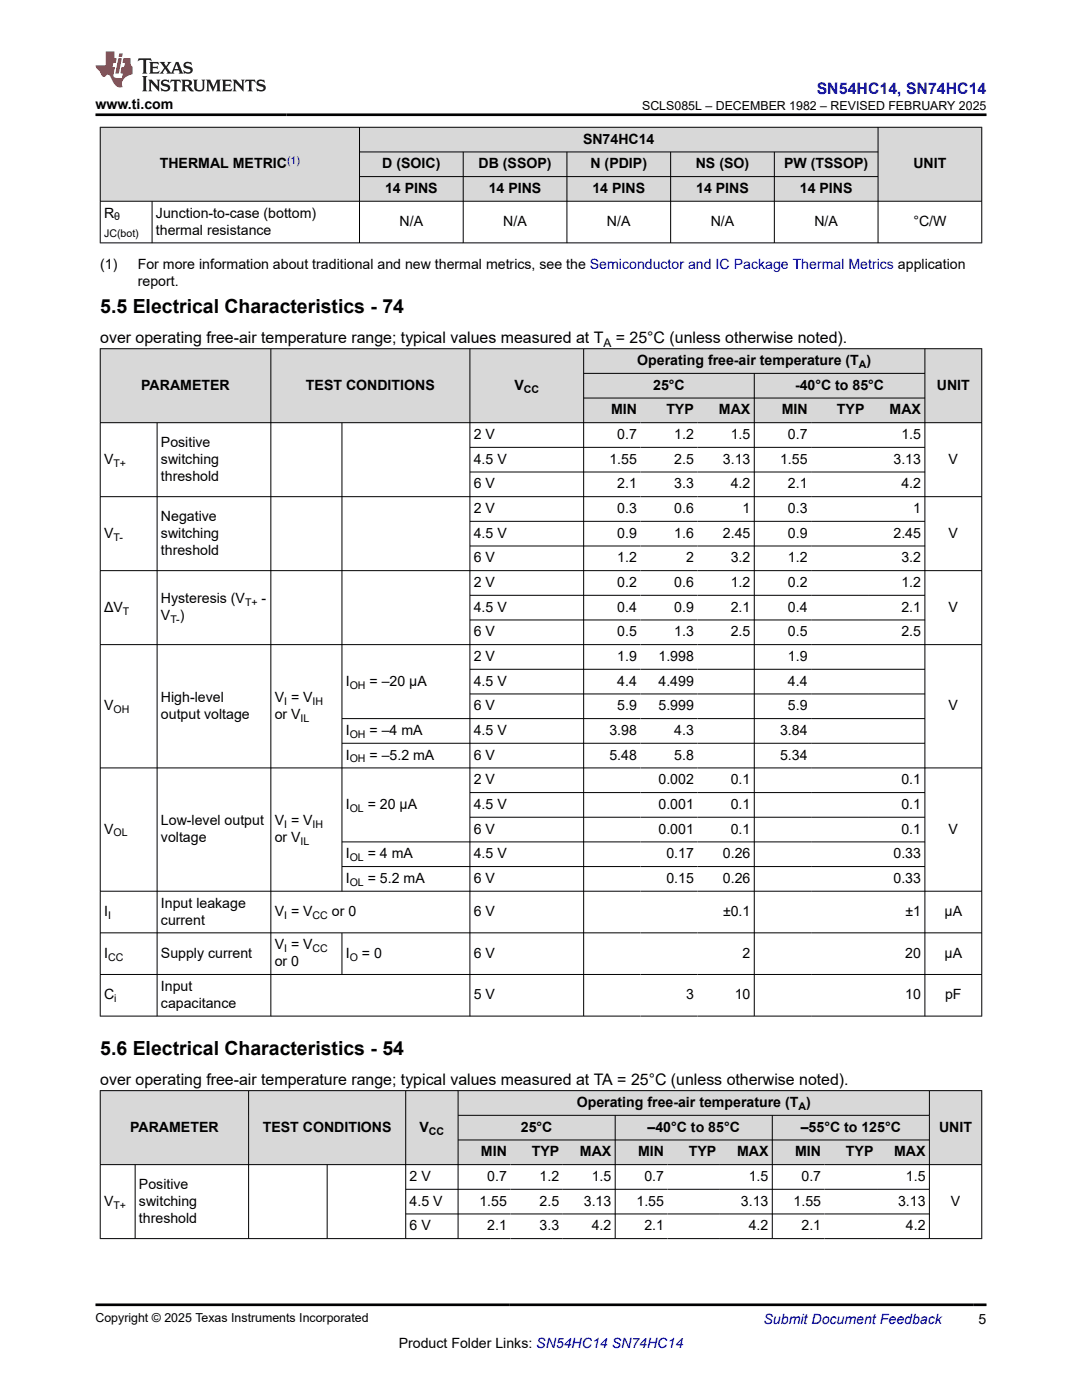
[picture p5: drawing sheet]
<svg xmlns="http://www.w3.org/2000/svg" width="216mm" height="279mm" viewBox="0 0 216 279" stroke-linecap="round" stroke-linejoin="round" font-family="sans-serif">
<g fill="#d8d8d8">
<path d="M20 25.4h175.9v4.9h-175.9z" fill-rule="evenodd"/>
<path d="M20.1 25.5h51.6v14.6h-51.6z" fill-rule="evenodd"/>
<path d="M71.8 25.5h103.3v4.8h-103.3z" fill-rule="evenodd"/>
<path d="M175.3 25.5h20.5v14.6h-20.5z" fill-rule="evenodd"/>
<path d="M71.8 30.4h20.6v4.8h-20.6z" fill-rule="evenodd"/>
<path d="M92.5 30.4h20.6v4.8h-20.6z" fill-rule="evenodd"/>
<path d="M113.2 30.4h20.6v4.8h-20.6z" fill-rule="evenodd"/>
<path d="M133.9 30.4h20.5v4.8h-20.5z" fill-rule="evenodd"/>
<path d="M154.6 30.4h20.5v4.8h-20.5z" fill-rule="evenodd"/>
<path d="M71.8 35.3h20.6v4.8h-20.6z" fill-rule="evenodd"/>
<path d="M92.5 35.3h20.6v4.8h-20.6z" fill-rule="evenodd"/>
<path d="M113.2 35.3h20.6v4.8h-20.6z" fill-rule="evenodd"/>
<path d="M133.9 35.3h20.5v4.8h-20.5z" fill-rule="evenodd"/>
<path d="M154.6 35.3h20.5v4.8h-20.5z" fill-rule="evenodd"/>
</g>
<g fill="none" stroke="#000" stroke-width=".2">
<path d="M19.9 25.4h176.1M20 25.3v23.2M71.7 25.3v23.2M71.7 30.3h103.6M71.7 35.2h103.6M92.4 30.3v18.2M113.1 30.3v18.2M133.8 30.3v18.2M154.5 30.3v18.2M175.2 25.3v23.2M195.9 25.3v23.2M19.9 40.2h176.1"/>
<path d="M19.9 48.5h176.1M30.3 40.2v8.3"/>
</g>
<g fill="#d8d8d8">
<path d="M20 69.6h175.9v4.9h-175.9z" fill-rule="evenodd"/>
<path d="M20.1 69.7h33.9v14.6h-33.9z" fill-rule="evenodd"/>
<path d="M54.1 69.7h39.6v14.6h-39.6z" fill-rule="evenodd"/>
<path d="M93.8 69.7h22.6v14.6h-22.6z" fill-rule="evenodd"/>
<path d="M116.5 69.7h68v4.8h-68z" fill-rule="evenodd"/>
<path d="M184.6 69.7h11.2v14.6h-11.2z" fill-rule="evenodd"/>
<path d="M116.5 74.6h33.9v4.8h-33.9z" fill-rule="evenodd"/>
<path d="M150.6 74.6h33.9v4.8h-33.9z" fill-rule="evenodd"/>
<path d="M116.5 79.5h11.3v4.8h-11.3z" fill-rule="evenodd"/>
<path d="M127.8 79.5h11.4v4.8h-11.4z" fill-rule="evenodd"/>
<path d="M139.2 79.5h11.2v4.8h-11.2z" fill-rule="evenodd"/>
<path d="M150.6 79.5h11.3v4.8h-11.3z" fill-rule="evenodd"/>
<path d="M161.9 79.5h11.3v4.8h-11.3z" fill-rule="evenodd"/>
<path d="M173.2 79.5h11.3v4.8h-11.3z" fill-rule="evenodd"/>
</g>
<g fill="none" stroke="#000" stroke-width=".2">
<path d="M19.9 69.6h176.1M20 69.5v133.3M54 69.5v133.3M93.8 69.5v133.3M116.5 69.5v133.3M116.5 74.5h68.1M116.5 79.4h68.1M150.5 74.5v128.3M184.6 69.5v133.3M195.9 69.5v133.3M19.9 84.4h176.1M19.9 99.1h176.1"/>
<path d="M31.3 84.4v118.4M68.2 84.4v93.5M93.8 89.3h90.8M93.8 94.2h90.8M19.9 113.9h176.1M93.8 104h90.8M93.8 109h90.8M93.8 118.8h90.8M19.9 128.6h176.1M93.8 123.7h90.8M93.8 133.6h90.8M93.8 138.5h90.8"/>
<path d="M19.9 153.3h176.1M68.2 148.3h116.4M93.8 158.2h90.8M184.6 143.4h-116.4M19.9 177.9h176.1M68.2 172.9h116.4M93.8 163.1h90.8M184.6 168h-116.4M19.9 186.2h176.1M19.9 194.5h176.1M68.2 186.2v8.3M19.9 202.8h176.1"/>
</g>
<g fill="#d8d8d8">
<path d="M20 217.7h175.9v4.9h-175.9z" fill-rule="evenodd"/>
<path d="M20.1 217.7h29.4v14.7h-29.4z" fill-rule="evenodd"/>
<path d="M49.7 217.7h31.2v14.7h-31.2z" fill-rule="evenodd"/>
<path d="M81 217.7h10.3v14.7h-10.3z" fill-rule="evenodd"/>
<path d="M91.5 217.7h93.9v4.8h-93.9z" fill-rule="evenodd"/>
<path d="M185.5 217.7h10.3v14.7h-10.3z" fill-rule="evenodd"/>
<path d="M91.5 222.6h31.2v4.8h-31.2z" fill-rule="evenodd"/>
<path d="M122.8 222.6h31.2v4.8h-31.2z" fill-rule="evenodd"/>
<path d="M154.2 222.6h31.2v4.8h-31.2z" fill-rule="evenodd"/>
<path d="M91.5 227.6h10.4v4.8h-10.4z" fill-rule="evenodd"/>
<path d="M101.9 227.6h10.4v4.8h-10.4z" fill-rule="evenodd"/>
<path d="M112.3 227.6h10.4v4.8h-10.4z" fill-rule="evenodd"/>
<path d="M122.8 227.6h10.4v4.8h-10.4z" fill-rule="evenodd"/>
<path d="M133.2 227.6h10.5v4.8h-10.5z" fill-rule="evenodd"/>
<path d="M143.7 227.6h10.3v4.8h-10.3z" fill-rule="evenodd"/>
<path d="M154.2 227.6h10.4v4.8h-10.4z" fill-rule="evenodd"/>
<path d="M164.6 227.6h10.4v4.8h-10.4z" fill-rule="evenodd"/>
<path d="M175 227.6h10.4v4.8h-10.4z" fill-rule="evenodd"/>
</g>
<g fill="none" stroke="#000" stroke-width=".2">
<path d="M19.9 217.7h176.1M20 217.6v29.7M49.6 217.6v29.7M81 217.6v29.7M91.4 217.6v29.7M185.5 217.6v29.7M195.9 217.6v29.7M19.9 232.4h176.1M27 232.4v14.9M65.3 232.4v14.9M81 237.3h104.5M91.4 222.6h94.1"/>
<path d="M91.4 227.5h94.1M122.8 222.6v24.7M154.1 222.6v24.7M19.9 247.2h176.1M81 242.3h104.5"/>
</g>
<path d="M27.7 11.6l-.2 .6 .5-.2h.6v.1v2.2l-.2 .4h1l-.2-.4v-2.2v-.1h.5l.5 .2-.1-.6zM29.8 12.4l.2 .3v1.6l-.2 .4h1.9l.1-.6a1.08 1.08 0 0 1-1.3 .2v-.7h.6l.4 .2v-.7l-.4 .2h-.6v-.5l.2-.2a1 1 0 0 1 1 .3l-.1-.5zM31.8 12.4l1 1.1-1 1.2h.9l-.2-.2 .4-.8 .5 .8-.2 .2h1.6l-.2-.2 .1-.5h1l.1 .5-.1 .2h.9l-.2-.4-.8-1.9h-.5l-1 2.1-.8-1.1 .9-1h-.8l.2 .2-.5 .6-.3-.6 .1-.2zM35.2 12.8l.4 1h-.8zM36.8 12.5a.65 .65 0 0 0-.2 .7 .65 .65 0 0 0 .6 .5l.7 .1 .1 .3a.79 .79 0 0 1-.7 .4 .79 .79 0 0 1-.7-.5l.1 .7 .2-.1a.93 .93 0 0 0 1.1 0 .93 .93 0 0 0 .4-.9 1.46 1.46 0 0 0-1.2-.6l-.1-.3a1.09 1.09 0 0 1 1.2 .2l-.2-.6-.1 .1-.6-.2zM28.4 15.2l.2 .4v2.2l-.2 .4h1l-.2-.4v-2.2l.2-.4zM29.6 15.9l.2 .4v1.5l-.2 .4h.8l-.3-.4v-1.3l1.7 1.8v-2l.2-.4h-.8l.2 .2 .1 1.1-1.2-1.3zM32.3 16a.65 .65 0 0 0-.2 .8 .65 .65 0 0 0 .7 .4l.6 .2 .1 .2a.79 .79 0 0 1-.7 .4 .79 .79 0 0 1-.7-.5l.1 .7 .2-.1a.93 .93 0 0 0 1.1 .1 .93 .93 0 0 0 .4-1 1.46 1.46 0 0 0-1.2-.5l-.1-.4a1.09 1.09 0 0 1 1.2 .2l-.2-.6-.1 .1-.6-.1zM34.1 15.9l-.1 .6a.63 .63 0 0 1 .7-.3l.1 1.6-.3 .4h1l-.2-.4v-1.6a.66 .66 0 0 1 .8 .3l-.1-.6zM36.2 15.9l.2 .4v1.5l-.2 .4h.9l-.2-.2v-.7h.5l.1 .2a.79 .79 0 0 0 1.2 .6l-1-.9a.61 .61 0 0 0 .6-.6 .61 .61 0 0 0-.5-.7zM36.9 16.2h.2a.47 .47 0 0 1 .5 .1 .47 .47 0 0 1 .1 .5l-.2 .1-.6 .1zM38.5 15.9l.2 .2a2.27 2.27 0 0 0 .4 2 1.04 1.04 0 0 0 1.7-.7v-1.3l.2-.2h-.8l.2 .4v1.1a.6 .6 0 0 1-.6 .6 .6 .6 0 0 1-.6-.6v-1.1l.3-.4zM41.1 15.9l.2 .4v1.5l-.2 .4h.7l-.2-.4v-1.4l.9 1.9 .8-1.9v1.4l-.2 .4h1l-.3-.4v-1.5l.3-.4h-.8l-.7 1.5-.7-1.5zM44.3 15.9l.2 .4v1.5l-.2 .4h1.9l.1-.6a1.09 1.09 0 0 1-1.3 .2v-.7h.6l.4 .2v-.6l-.4 .2h-.6v-.6l.2-.1a1.01 1.01 0 0 1 1 .3l-.1-.6zM46.4 15.9l.3 .4v1.5l-.3 .4h.8l-.2-.4v-1.3l1.6 1.8v-2l.2-.4h-.7l.2 .2v1.1l-1.2-1.3zM49 15.9l-.1 .6a.63 .63 0 0 1 .8-.3v1.6l-.3 .4h1l-.2-.4v-1.6a.66 .66 0 0 1 .8 .3l-.1-.6zM51.4 16a.65 .65 0 0 0-.2 .8 .65 .65 0 0 0 .6 .4l.6 .2 .2 .2a.79 .79 0 0 1-.8 .4 .79 .79 0 0 1-.6-.5l.1 .7 .2-.1a.93 .93 0 0 0 1 .1 .93 .93 0 0 0 .5-1 1.46 1.46 0 0 0-1.3-.5l-.1-.4a1.09 1.09 0 0 1 1.3 .2l-.2-.6-.2 .1-.5-.1z" fill="#231f20"/>
<path d="M21.1 10.3v2.7h-2.1l.1 .4 .9 1a.95 .95 0 0 0 .9 .9 .59 .59 0 0 1 .6-.4 .59 .59 0 0 1 .5 .3l.4 .8a1.59 1.59 0 0 0 2.1 1.4 1.61 1.61 0 0 1 1-2.3l1-.3-.1-1.5a1.59 1.59 0 0 1-.4-1.7h-1.4l-.2 .9h.5l-.1 .9h-.5l-.2 .9v.3l.4 .1-.2 .9h-.6a.73 .73 0 0 1-1.1-.7l.3-1.5h-.5l.2-.9h.5l.2-.9h-.5v-1.3zM23.6 11.6l-.6 3.1h.7l.6-3.1zM23.8 10.7l-.1 .6h.7l.1-.6z" fill="#ed1c24"/>
<path d="M19 22.9h177.8M19 260.4h177.8" fill="none" stroke="#000" stroke-width=".53"/>
<g font-size="3.9">
<text x="20" y="62.4">5.5 Electrical Characteristics - 74</text>
<text x="20" y="210.5">5.6 Electrical Characteristics - 54</text>
</g>
<text font-size="3.2" fill="#00f" x="163" y="18.7">SN54HC14, SN74HC14</text>
<g font-size="3.2">
<text x="20" y="68.5">over operating free-air temperature range; typical values measured at T</text>
<text x="122.9" y="68.5">= 25°C (unless otherwise noted).</text>
<text x="20" y="216.6">over operating free-air temperature range; typical values measured at TA = 25°C (unless otherwise noted).</text>
</g>
<g font-size="2.8">
<text x="19" y="21.8">www.ti.com</text>
<text x="116.3" y="28.7">SN74HC14</text>
<text x="31.9" y="33.6">THERMAL METRIC</text>
<text x="76.3" y="33.6">D (SOIC)</text>
<text x="95.5" y="33.6">DB (SSOP)</text>
<text x="117.8" y="33.6">N (PDIP)</text>
<text x="138.8" y="33.6">NS (SO)</text>
<text x="156.5" y="33.6">PW (TSSOP)</text>
<text x="182.3" y="33.6">UNIT</text>
<text x="76.8" y="38.5">14 PINS</text>
<text x="97.5" y="38.5">14 PINS</text>
<text x="118.2" y="38.5">14 PINS</text>
<text x="138.9" y="38.5">14 PINS</text>
<text x="159.6" y="38.5">14 PINS</text>
<text x="20.8" y="43.4">R</text>
<text x="31.1" y="43.4">Junction-to-case (bottom)</text>
<text x="31.1" y="46.8">thermal resistance</text>
<text x="79.7" y="45.1">N/A</text>
<text x="100.4" y="45.1">N/A</text>
<text x="121.1" y="45.1">N/A</text>
<text x="141.8" y="45.1">N/A</text>
<text x="162.5" y="45.1">N/A</text>
<text x="182.2" y="45.1">°C/W</text>
<text x="20" y="53.6">(1)</text>
<text x="27.5" y="53.6">For more information about traditional and new thermal metrics, see the Semiconductor and IC Package Thermal Metrics application</text>
<text x="27.5" y="57">report.</text>
<text x="28.2" y="77.8">PARAMETER</text>
<text x="61" y="77.8">TEST CONDITIONS</text>
<text x="102.6" y="77.8">V</text>
<text x="127.2" y="72.9">Operating free-air temperature (T )</text>
<text x="130.3" y="77.8">25°C</text>
<text x="158.6" y="77.8">-40°C to 85°C</text>
<text x="186.9" y="77.8">UNIT</text>
<text x="121.9" y="82.7">MIN</text>
<text x="133" y="82.7">TYP</text>
<text x="143.5" y="82.7">MAX</text>
<text x="156" y="82.7">MIN</text>
<text x="167" y="82.7">TYP</text>
<text x="177.5" y="82.7">MAX</text>
<text x="32.1" y="89.2">Positive</text>
<text x="94.5" y="87.6">2 V</text>
<text x="123.2" y="87.6">0.7</text>
<text x="134.5" y="87.6">1.2</text>
<text x="145.8" y="87.6">1.5</text>
<text x="157.2" y="87.6">0.7</text>
<text x="179.9" y="87.6">1.5</text>
<text x="20.8" y="92.6">V</text>
<text x="32.1" y="92.6">switching</text>
<text x="32.1" y="95.9">threshold</text>
<text x="94.5" y="92.6">4.5 V</text>
<text x="121.6" y="92.6">1.55</text>
<text x="134.5" y="92.6">2.5</text>
<text x="144.2" y="92.6">3.13</text>
<text x="155.7" y="92.6">1.55</text>
<text x="178.3" y="92.6">3.13</text>
<text x="189.3" y="92.6">V</text>
<text x="94.5" y="97.5">6 V</text>
<text x="123.2" y="97.5">2.1</text>
<text x="134.5" y="97.5">3.3</text>
<text x="145.8" y="97.5">4.2</text>
<text x="157.2" y="97.5">2.1</text>
<text x="179.9" y="97.5">4.2</text>
<text x="20.8" y="107.3">V</text>
<text x="32.1" y="103.9">Negative</text>
<text x="32.1" y="107.3">switching</text>
<text x="94.5" y="102.4">2 V</text>
<text x="94.5" y="107.3">4.5 V</text>
<text x="123.2" y="102.4">0.3</text>
<text x="123.2" y="107.3">0.9</text>
<text x="134.5" y="102.4">0.6</text>
<text x="134.5" y="107.3">1.6</text>
<text x="144.2" y="107.3">2.45</text>
<text x="148.2" y="102.4">1</text>
<text x="157.2" y="102.4">0.3</text>
<text x="157.2" y="107.3">0.9</text>
<text x="178.3" y="107.3">2.45</text>
<text x="182.2" y="102.4">1</text>
<text x="189.3" y="107.3">V</text>
<text x="32.1" y="110.7">threshold</text>
<text x="94.5" y="112.2">6 V</text>
<text x="123.2" y="112.2">1.2</text>
<text x="136.9" y="112.2">2</text>
<text x="145.8" y="112.2">3.2</text>
<text x="157.2" y="112.2">1.2</text>
<text x="179.9" y="112.2">3.2</text>
<text x="94.5" y="117.2">2 V</text>
<text x="123.2" y="117.2">0.2</text>
<text x="134.5" y="117.2">0.6</text>
<text x="145.8" y="117.2">1.2</text>
<text x="157.2" y="117.2">0.2</text>
<text x="179.9" y="117.2">1.2</text>
<text x="20.8" y="122.1">ΔV</text>
<text x="32.1" y="120.4">Hysteresis (V</text>
<text x="32.1" y="123.8">V )</text>
<text x="52.2" y="120.4">-</text>
<text x="94.5" y="122.1">4.5 V</text>
<text x="123.2" y="122.1">0.4</text>
<text x="134.5" y="122.1">0.9</text>
<text x="145.8" y="122.1">2.1</text>
<text x="157.2" y="122.1">0.4</text>
<text x="179.9" y="122.1">2.1</text>
<text x="189.3" y="122.1">V</text>
<text x="94.5" y="127">6 V</text>
<text x="94.5" y="131.9">2 V</text>
<text x="123.2" y="127">0.5</text>
<text x="123.2" y="131.9">1.9</text>
<text x="131.4" y="131.9">1.998</text>
<text x="134.5" y="127">1.3</text>
<text x="145.8" y="127">2.5</text>
<text x="157.2" y="127">0.5</text>
<text x="157.2" y="131.9">1.9</text>
<text x="179.9" y="127">2.5</text>
<text x="69" y="136.8">I</text>
<text x="73.7" y="136.8">= –20 µA</text>
<text x="94.5" y="136.8">4.5 V</text>
<text x="123.2" y="136.8">4.4</text>
<text x="131.4" y="136.8">4.499</text>
<text x="157.2" y="136.8">4.4</text>
<text x="20.8" y="141.8">V</text>
<text x="32.1" y="140.1">High-level</text>
<text x="32.1" y="143.5">output voltage</text>
<text x="54.8" y="140.1">V = V</text>
<text x="54.8" y="143.5">or V</text>
<text x="94.5" y="141.8">6 V</text>
<text x="123.2" y="141.8">5.9</text>
<text x="131.4" y="141.8">5.999</text>
<text x="157.2" y="141.8">5.9</text>
<text x="189.3" y="141.8">V</text>
<text x="69" y="146.7">I</text>
<text x="73.7" y="146.7">= –4 mA</text>
<text x="94.5" y="146.7">4.5 V</text>
<text x="121.6" y="146.7">3.98</text>
<text x="134.5" y="146.7">4.3</text>
<text x="155.7" y="146.7">3.84</text>
<text x="69" y="151.6">I</text>
<text x="73.7" y="151.6">= –5.2 mA</text>
<text x="94.5" y="151.6">6 V</text>
<text x="121.6" y="151.6">5.48</text>
<text x="134.5" y="151.6">5.8</text>
<text x="155.7" y="151.6">5.34</text>
<text x="69" y="161.5">I</text>
<text x="73.4" y="161.5">= 20 µA</text>
<text x="94.5" y="156.5">2 V</text>
<text x="94.5" y="161.5">4.5 V</text>
<text x="131.4" y="156.5">0.002</text>
<text x="131.4" y="161.5">0.001</text>
<text x="145.8" y="156.5">0.1</text>
<text x="145.8" y="161.5">0.1</text>
<text x="179.9" y="156.5">0.1</text>
<text x="179.9" y="161.5">0.1</text>
<text x="20.8" y="166.4">V</text>
<text x="32.1" y="164.7">Low-level output</text>
<text x="54.8" y="164.7">V = V</text>
<text x="94.5" y="166.4">6 V</text>
<text x="131.4" y="166.4">0.001</text>
<text x="145.8" y="166.4">0.1</text>
<text x="179.9" y="166.4">0.1</text>
<text x="189.3" y="166.4">V</text>
<text x="32.1" y="168.1">voltage</text>
<text x="54.8" y="168.1">or V</text>
<text x="69" y="171.3">I</text>
<text x="73.4" y="171.3">= 4 mA</text>
<text x="94.5" y="171.3">4.5 V</text>
<text x="133" y="171.3">0.17</text>
<text x="144.2" y="171.3">0.26</text>
<text x="178.3" y="171.3">0.33</text>
<text x="69" y="176.2">I</text>
<text x="73.4" y="176.2">= 5.2 mA</text>
<text x="94.5" y="176.2">6 V</text>
<text x="133" y="176.2">0.15</text>
<text x="144.2" y="176.2">0.26</text>
<text x="178.3" y="176.2">0.33</text>
<text x="20.8" y="182.8">I</text>
<text x="32.1" y="181.1">Input leakage</text>
<text x="32.1" y="184.5">current</text>
<text x="54.8" y="182.8">V = V</text>
<text x="66.2" y="182.8">or 0</text>
<text x="94.5" y="182.8">6 V</text>
<text x="144.3" y="182.8">±0.1</text>
<text x="180.7" y="182.8">±1</text>
<text x="188.5" y="182.8">µA</text>
<text x="20.8" y="191.1">I</text>
<text x="32.1" y="191.1">Supply current</text>
<text x="54.8" y="189.4">V = V</text>
<text x="69" y="191.1">I</text>
<text x="72.2" y="191.1">= 0</text>
<text x="94.5" y="191.1">6 V</text>
<text x="148.2" y="191.1">2</text>
<text x="180.6" y="191.1">20</text>
<text x="188.5" y="191.1">µA</text>
<text x="32.1" y="197.8">Input</text>
<text x="54.8" y="192.8">or 0</text>
<text x="20.8" y="199.4">C</text>
<text x="32.1" y="201.1">capacitance</text>
<text x="94.5" y="199.4">5 V</text>
<text x="136.9" y="199.4">3</text>
<text x="146.6" y="199.4">10</text>
<text x="180.6" y="199.4">10</text>
<text x="188.6" y="199.4">pF</text>
<text x="115.1" y="220.9">Operating free-air temperature (T )</text>
<text x="26" y="225.9">PARAMETER</text>
<text x="52.4" y="225.9">TEST CONDITIONS</text>
<text x="83.7" y="225.9">V</text>
<text x="103.9" y="225.9">25°C</text>
<text x="129.2" y="225.9">–40°C to 85°C</text>
<text x="159.8" y="225.9">–55°C to 125°C</text>
<text x="187.4" y="225.9">UNIT</text>
<text x="96" y="230.8">MIN</text>
<text x="106.1" y="230.8">TYP</text>
<text x="115.7" y="230.8">MAX</text>
<text x="127.3" y="230.8">MIN</text>
<text x="137.5" y="230.8">TYP</text>
<text x="147.1" y="230.8">MAX</text>
<text x="158.7" y="230.8">MIN</text>
<text x="168.8" y="230.8">TYP</text>
<text x="178.4" y="230.8">MAX</text>
<text x="27.7" y="237.2">Positive</text>
<text x="81.7" y="235.7">2 V</text>
<text x="97.2" y="235.7">0.7</text>
<text x="107.7" y="235.7">1.2</text>
<text x="118.1" y="235.7">1.5</text>
<text x="128.6" y="235.7">0.7</text>
<text x="149.4" y="235.7">1.5</text>
<text x="159.9" y="235.7">0.7</text>
<text x="180.8" y="235.7">1.5</text>
<text x="20.8" y="240.6">V</text>
<text x="27.7" y="240.6">switching</text>
<text x="27.7" y="244">threshold</text>
<text x="81.7" y="245.5">6 V</text>
<text x="81.7" y="240.6">4.5 V</text>
<text x="95.7" y="240.6">1.55</text>
<text x="97.2" y="245.5">2.1</text>
<text x="107.7" y="240.6">2.5</text>
<text x="107.7" y="245.5">3.3</text>
<text x="116.5" y="240.6">3.13</text>
<text x="118.1" y="245.5">4.2</text>
<text x="127" y="240.6">1.55</text>
<text x="128.6" y="245.5">2.1</text>
<text x="147.8" y="240.6">3.13</text>
<text x="149.4" y="245.5">4.2</text>
<text x="158.4" y="240.6">1.55</text>
<text x="159.9" y="245.5">2.1</text>
<text x="179.2" y="240.6">3.13</text>
<text x="180.8" y="245.5">4.2</text>
<text x="189.7" y="240.6">V</text>
<text x="79.6" y="269">Product Folder Links: SN54HC14 SN74HC14</text>
<text x="195.3" y="264.2">5</text>
</g>
<text font-size="2.8" fill="#00f" x="152.4" y="264.2">Submit Document Feedback</text>
<g font-size="2.5">
<text x="128.1" y="21.9">SCLS085L – DECEMBER 1982 – REVISED FEBRUARY 2025</text>
<text x="19" y="263.9">Copyright © 2025 Texas Instruments Incorporated</text>
</g>
<text font-size="2.4" x="120.4" y="69.2">A</text>
<text font-size="2.1" fill="#00f" x="57.3" y="32.7">(1)</text>
<g font-size="2.1">
<text x="20.8" y="47.4">JC(bot)</text>
<text x="22.8" y="44">θ</text>
<text x="171.4" y="73.4">A</text>
<text x="104.5" y="78.4">CC</text>
<text x="22.6" y="93.1">T+</text>
<text x="22.6" y="107.9">T-</text>
<text x="24.5" y="122.6">T</text>
<text x="34" y="124.3">T-</text>
<text x="48.9" y="121">T+</text>
<text x="69.8" y="137.4">OH</text>
<text x="22.6" y="142.3">OH</text>
<text x="56.7" y="140.6">I</text>
<text x="62.4" y="140.6">IH</text>
<text x="60" y="144">IL</text>
<text x="69.8" y="147.3">OH</text>
<text x="69.8" y="152.2">OH</text>
<text x="22.6" y="166.9">OL</text>
<text x="56.7" y="165.2">I</text>
<text x="62.4" y="165.2">IH</text>
<text x="69.8" y="162">OL</text>
<text x="60" y="168.6">IL</text>
<text x="69.8" y="171.9">OL</text>
<text x="69.8" y="176.8">OL</text>
<text x="21.6" y="183.4">I</text>
<text x="56.7" y="183.4">I</text>
<text x="62.4" y="183.4">CC</text>
<text x="21.6" y="191.7">CC</text>
<text x="56.7" y="190">I</text>
<text x="62.4" y="190">CC</text>
<text x="69.8" y="191.7">O</text>
<text x="22.8" y="200">i</text>
<text x="159.3" y="221.5">A</text>
<text x="85.6" y="226.4">CC</text>
<text x="22.6" y="241.2">T+</text>
</g>
</svg>
